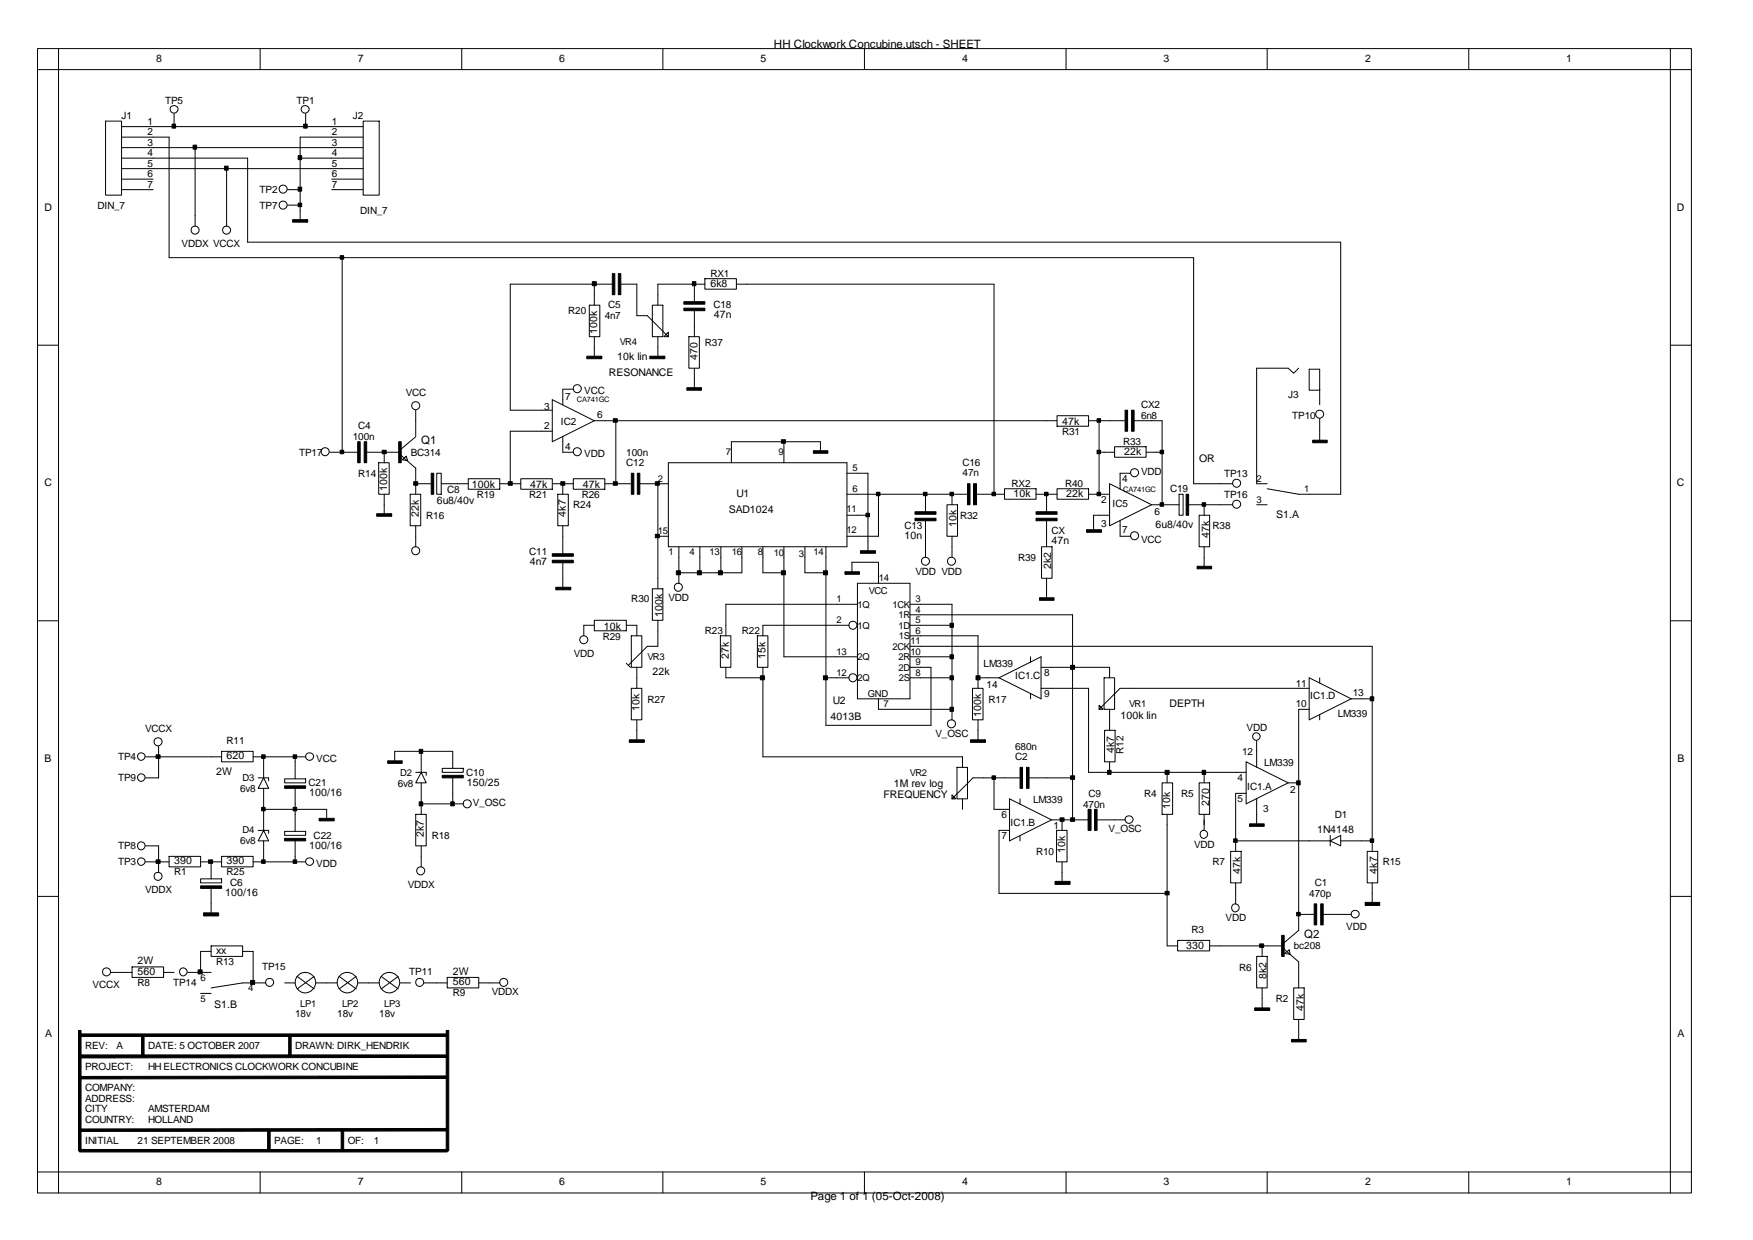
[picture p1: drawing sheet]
<svg xmlns="http://www.w3.org/2000/svg" width="297mm" height="210mm" viewBox="0 0 297 210" stroke-linecap="round" stroke-linejoin="round" font-family="sans-serif">
<g fill="none" stroke="#000" stroke-width=".17">
<path d="M6.3 8.2h280v193.7h-280zM9.9 11.8h272.8v186.6h-272.8zM9.9 8.2v3.6h-3.6M29.5 19.2v2.2M44 8.2v3.6M51.7 19.2v2.2M78.1 8.2v3.6M112.2 8.2v3.6M146.3 8.2v3.6M180.4 8.2v3.6M214.5 8.2v3.6M248.6 8.2v3.6"/>
<path d="M282.7 8.2v3.6h3.6M17.9 20.5h2.7v12.5h-2.7zM20.6 26.8h21.3v14.2h185v42.7h-7.1l-5.3-1M20.6 25h40.9M20.6 28.5h40.9M20.6 23.2h8v20.4h173.4v38.3h6.6M20.6 21.4h40.9M20.6 32.1h5.3M20.6 30.3h5.3M33 25v13.3M38.4 28.5v9.8M48.7 32.1h2.1"/>
<path d="M48.7 34.7h2.1M50.8 26.8h10.7M56.1 32.1h5.4M56.1 30.3h5.4M61.5 20.5h2.7v12.5h-2.7zM61.5 23.2h-10.7v14.2M6.3 58.4h3.6M57.9 43.6v33M99.7 51.7h1.8v5.3h-1.8zM100.6 48.1v3.6M100.6 57v3.6M103.6 48.1h-17.2v21.3h7.1"/>
<path d="M105.2 48.1h2.6v5.3h1.8l3.5 3.6h-.7l.7-.8v.8M110.4 51.7h1.8v5.3h-1.8zM111.3 57v3.6M116.6 57h1.8v5.3h-1.8zM117.5 48.1v3M117.5 52.6v4.4M119.3 47.2h5.3v1.8h-5.3zM119.3 48.1h-8v3.6M124.6 48.1h43.6v35.6M282.7 58.4h3.6M55.8 76.6h4.7M62.1 76.6h5.6"/>
<path d="M64.1 78.3h1.8v5.4h-1.8zM65 76.6v1.7M67.6 76.9l2.8 2.4M68.1 77.8l.6-.6 .3 .8zM70.4 73.9l-2.8 2.3M70.4 69.4v4.4M70.4 79.2v4.5M93.5 73h-7.1v8.9M93.5 67.7l7.1 3.5-7.1 3.6zM95.2 73.8v2.8h1.8M97 65.9h-1.8v2.6M100.6 71.2h78.3"/>
<path d="M104.2 71.2v10.7M113.1 78.3h30.2v14.3h-30.2zM117.5 62.3v3.6M132.7 74.8v3.5M138.9 76.6v-1.8h-15.1v3.5M178.9 70.4h5.3v1.8h-5.3zM184.2 71.2h6.1M186 71.2v12.5M186 76.6h2.6M188.6 75.6h5.4v1.8h-5.4zM191.9 71.2h4.8v14.2M194 76.6h2.7"/>
<path d="M219.8 62.3l-.9 .9-.9-.9h-5.3v19.6h1.8M221.6 62.5h1.8v3.6h-1.8zM223.4 65.9v2.6M223.4 70.9v3.9M65 83.7v3.5M69.4 83.7h1.8v5.3h-1.8zM70.4 81.9h2.8M70.4 89v3.6M73.9 80.1h.8v3.6h-.8zM74.7 81.9h4.5M79.2 81h5.4v1.8h-5.4zM84.6 81.9h3.5"/>
<path d="M88.1 81h5.4v1.8h-5.4zM93.5 81.9h3.5M94.4 83.7h1.8v5.3h-1.8zM95.2 81.9v1.8M95.2 89v4.8M95.2 95.3v4.4M97 81h5.4v1.8h-5.4zM102.4 81.9h4.4M108.3 81.9h4.8M110.4 99.7h1.8v5.3h-1.8zM111.3 90.8h1.8M111.3 81.9v17.8"/>
<path d="M114.9 92.6v6.1M118.4 92.6v4.4M122 92.6v4.4M125.6 92.6v4.4h-10.7M129.1 92.6v4.4h3.6M132.7 92.6v18.6h12.4M136.2 92.6v4.4h3.6M139.8 92.6v30.2h17.8v-9.8h-3.6M143.3 87.2h3.6M143.3 80.1h3.6v13.3M143.3 83.7h20.4M144.2 97v-1.8h4.5v3.5"/>
<path d="M145.1 98.7h8.9v19.6h-8.9zM148.7 83.7v7.1h-5.4M156.6 83.7v2.9M156.6 88.2v6.1M160.3 85.4h1.8v5.4h-1.8zM161.1 83.7v1.7M161.1 90.8v3.5M165.2 83.7h4.8M170 82.7h5.3v1.8h-5.3zM175.3 83.7h3.6M176.3 92.6h1.8v5.3h-1.8zM177.1 83.7v2.9"/>
<path d="M177.1 88.2v4.4M177.1 97.9v3.5M178.9 82.7h5.3v1.8h-5.3zM184.2 83.7h3.6M187.8 87.2h-2.7v2.6M187.8 81.9l7.1 3.5-7.1 3.6zM189.6 88.2v2.6h1.7M191.3 80.1h-1.7v2.7M194.9 85.4h4.7M199.6 83.7h.6v3.5h-.6zM200.9 85.4h7.7M202.9 87.2h1.8v5.4h-1.8z"/>
<path d="M203.8 85.4v1.8M203.8 92.6v3.5M212.7 85.4h1.8M6.3 105.1h3.6M100.6 105h5.4v1.8h-5.4zM100.6 105.8h-1.8v1.8M106 105.8h1.8v1.8M106 112.3l.7 .7M106.8 107.6h1.8v5.4h-1.8zM106.8 116.5h1.8v5.3h-1.8zM107.8 113v3.5M111.3 105v4.4h-1.7l-3.3 3.2"/>
<path d="M121.9 107.6h1.8v5.4h-1.8zM122.9 113v1.7h6.2M128.2 107.6h1.8v5.4h-1.8zM129.1 113v15.1h33.8v1.8M139.8 114.7h3.9M143.7 105.8h-14.6v1.8M145.1 102.3h-22.2v5.3M148.7 118.3v1.8h12.4M154 111.2h7.1M154 102.3h7.1v19.5M154 105.8h7.1M154 114.7h7.1"/>
<path d="M154 109.4h78.2v34.7M154 107.6h11.5v8.9M154 104.1h27.5v34.7M164.6 116.5h1.8v5.3h-1.8zM165.5 114.7h3.6M169.1 114.7l7.1-3.5v7.1zM174.4 111.2v.9M174.4 117.4v.9M176.2 113h11.6v1.7M176.2 116.5h8v14.2h26.7M186.9 114.7h1.7v5.4h-1.7zM221.6 116.5h-32l-3.6 3.6h.7l-.7-.7v.7"/>
<path d="M221.6 114.7l7.1 3.6-7.1 3.5zM223.4 114.7v.9M228.7 118.3h3.5M282.7 105.1h3.6M24.6 128.1h12.9M26.8 126.3v5.4h-2.2M37.5 127.2h5.3v1.8h-5.3zM42.8 128.1h8.9M43.7 131.7h1.8v.5M44.6 131.7l.9 1.7h-1.8zM44.6 137h10.7v1.8M44.6 128.1v3.6"/>
<path d="M44.6 133.4v7.2M48.2 131.8h3.5v.7h-3.5zM50 128.1v3.7M50 133.2v7.5M66.8 129v-1.8h9.8v2.9M70.4 137.9h1.7v5.3h-1.7zM70.4 130.7h1.7v.5M71.3 130.7l.8 1.8h-1.7zM71.3 136.1h7.1M71.3 127.2v3.5M71.3 132.5v5.4M74.8 130.1h3.6v.6h-3.6z"/>
<path d="M76.6 131.4v4.7M107.8 121.8v3.6M162 129.9h1.7v5.3h-1.7zM162.9 135.2v1.8M165.5 121.8v3.6M168.2 131.7v5.3h2.7M170.9 135.2l7.1 3.6-7.1 3.5zM172.6 131.7h-7.9l-3.6 3.5h.7l-.7-.7v.7M172.6 135.2v1M174.1 131.7h7.4M178 138.8h6.1M179.7 138.8v1.8"/>
<path d="M185.7 138.8h4.7M186.9 123.6h1.8v5.4h-1.8zM187.8 120.1v3.5M187.8 129v1.7M196.7 132.5h1.8v5.4h-1.8zM197.5 130.7v1.8M197.5 137.9v22.2h1.8M202.9 132.5h1.8v5.4h-1.8zM203.8 130.7v1.8M203.8 137.9v2.7M210.9 134.3h-1.8v9.8M210.9 129l7.1 3.5-7.1 3.6z"/>
<path d="M212.7 125.4v4.5M212.7 135.2v4.4M218 132.5h1.8M221.6 120.1h-1.8v37.4l-2.7 2.3M223.4 120.9v.9M6.3 151.7h3.6M24.6 145.9h4M24.6 143.2h2.2v4.5M28.6 145h5.4v1.7h-5.4zM34 148.8h3.5v.7h-3.5zM34 145.9h3.5M35.7 145.9v2.9"/>
<path d="M35.7 150.1v4.7M37.5 145h5.3v1.7h-5.3zM42.8 145.9h8.9M43.7 140.6h1.8v.5M44.6 140.6l.9 1.7h-1.8zM44.6 142.3v3.6M48.2 140.7h3.5v.7h-3.5zM50 142.1v3.8M71.3 143.2v3.5M170.9 140.6h-1.8v10.6h28.4M172.6 141.5v.8M178.8 140.6h1.8v5.3h-1.8z"/>
<path d="M179.7 145.9v3.6M199.3 159.2h5.4v1.8h-5.4zM208.3 144.1h1.8v5.4h-1.8zM209.1 149.5v3.5M209.1 142.3h16M219.8 154.8h2.5M223.9 154.8h4.8M225.1 142.3l1.8-.9v1.8zM225.1 141.4v1.8M226.9 142.3h5.3M231.4 144.1h1.8v5.4h-1.8zM232.2 149.5v3.5"/>
<path d="M282.7 151.7h3.6M18.8 164.6h3.6M22.4 163.7h5.3v1.8h-5.3zM27.7 164.6h1.8M31.7 164.6h4M34 168.2h1.7M35.7 160.1h5.4v1.8h-5.4zM35.7 161.1h-1.7v3.5M41.1 161.1h1.7v5.3M45 166.4h-3.9l-5.4 .8M48.2 166.4h1.8M50.3 165.3l2.9 2.1"/>
<path d="M53.2 165.3l-2.9 2.1M53.5 166.4h3.6M57.4 165.3l2.9 2.1M60.3 165.3l-2.9 2.1M60.6 166.4h3.6M64.5 165.3l2.9 2.1M67.4 165.3l-2.9 2.1M67.7 166.4h1.8M71.8 166.4h3.9M75.7 165.5h5.3v1.7h-5.3zM81 166.4h3.6M204.7 160.1h12.5"/>
<path d="M212.7 161.9h1.8v5.3h-1.8zM213.6 160.1v1.8M213.6 167.2v3.6M217.1 160.5l2.7 2.3v4.4M217.4 161.4l.8-.6 .2 .8zM218.9 167.2h1.8v5.4h-1.8zM219.8 172.6v3.5M6.3 198.4h3.6v3.5M44 198.4v3.5M78.1 198.4v3.5M112.2 198.4v3.5M146.3 198.4v3.5"/>
<path d="M180.4 198.4v3.5M214.5 198.4v3.5M248.6 198.4v3.5M286.3 198.4h-3.6v3.5"/>
<circle cx="29.5" cy="18.5" r=".66"/>
<circle cx="51.7" cy="18.5" r=".66"/>
<circle cx="33" cy="39" r=".68"/>
<circle cx="38.3" cy="39" r=".68"/>
<circle cx="47.9" cy="32" r=".68"/>
<circle cx="47.9" cy="34.7" r=".68"/>
<circle cx="55" cy="76.5" r=".68"/>
<circle cx="70.4" cy="68.7" r=".68"/>
<circle cx="97.7" cy="76.5" r=".68"/>
<circle cx="97.7" cy="65.8" r=".68"/>
<circle cx="223.3" cy="70.1" r=".68"/>
<circle cx="70.4" cy="93.2" r=".68"/>
<circle cx="114.8" cy="99.4" r=".68"/>
<circle cx="156.6" cy="95" r=".68"/>
<circle cx="161" cy="95" r=".68"/>
<circle cx="192" cy="90.7" r=".68"/>
<circle cx="192" cy="80" r=".68"/>
<circle cx="209.3" cy="81.8" r=".68"/>
<circle cx="209.3" cy="85.4" r=".68"/>
<circle cx="98.8" cy="108.3" r=".68"/>
<circle cx="144.4" cy="105.8" r=".68"/>
<circle cx="144.4" cy="114.7" r=".68"/>
<circle cx="23.9" cy="131.6" r=".64"/>
<circle cx="23.9" cy="128.1" r=".64"/>
<circle cx="26.7" cy="125.6" r=".68"/>
<circle cx="52.4" cy="128.1" r=".66"/>
<circle cx="79.1" cy="136.1" r=".68"/>
<circle cx="161" cy="122.5" r=".68"/>
<circle cx="191.1" cy="138.7" r=".66"/>
<circle cx="212.6" cy="124.7" r=".64"/>
<circle cx="23.9" cy="143.2" r=".66"/>
<circle cx="23.9" cy="145.8" r=".64"/>
<circle cx="26.7" cy="148.3" r=".68"/>
<circle cx="52.4" cy="145.9" r=".66"/>
<circle cx="71.2" cy="147.4" r=".68"/>
<circle cx="203.7" cy="141.2" r=".66"/>
<circle cx="209.1" cy="153.7" r=".66"/>
<circle cx="229.4" cy="154.7" r=".66"/>
<circle cx="18" cy="164.5" r=".68"/>
<circle cx="31" cy="164.5" r=".66"/>
<circle cx="45.6" cy="166.3" r=".68"/>
<circle cx="51.7" cy="166.3" r="1.72"/>
<circle cx="58.8" cy="166.3" r="1.72"/>
<circle cx="65.9" cy="166.3" r="1.72"/>
<circle cx="71" cy="166.3" r=".68"/>
<circle cx="85.3" cy="166.3" r=".68"/>
</g>
<g fill="#000" stroke="#000" stroke-width=".17">
<path d="M29.1 21h.6v.7h-.6z" fill-rule="evenodd"/>
<path d="M32.7 24.6h.6v.6h-.6z" fill-rule="evenodd"/>
<path d="M38 28.1h.6v.7h-.6z" fill-rule="evenodd"/>
<path d="M49.5 37.2h2.4v.4h-2.4z" fill-rule="evenodd"/>
<path d="M50.5 34.4h.6v.6h-.6z" fill-rule="evenodd"/>
<path d="M50.5 31.7h.6v.7h-.6z" fill-rule="evenodd"/>
<path d="M50.5 26.3h.6v.7h-.6z" fill-rule="evenodd"/>
<path d="M51.4 21h.6v.7h-.6z" fill-rule="evenodd"/>
<path d="M51.9 37.2h.2v.4h-.2z" fill-rule="evenodd"/>
<path d="M57.6 43.3h.6v.6h-.6z" fill-rule="evenodd"/>
<path d="M100.2 47.7h.7v.7h-.7z" fill-rule="evenodd"/>
<path d="M103.6 46.3h.5v3.6h-.5z" fill-rule="evenodd"/>
<path d="M104.6 46.3h.5v3.6h-.5z" fill-rule="evenodd"/>
<path d="M115.7 52.2h3.6v.4h-3.6z" fill-rule="evenodd"/>
<path d="M115.7 51.1h3.6v.4h-3.6z" fill-rule="evenodd"/>
<path d="M117.2 47.7h.6v.7h-.6z" fill-rule="evenodd"/>
<path d="M57.6 76.2h.6v.6h-.6z" fill-rule="evenodd"/>
<path d="M60.5 74.8h.5v3.5h-.5z" fill-rule="evenodd"/>
<path d="M61.6 74.8h.5v3.5h-.5z" fill-rule="evenodd"/>
<path d="M64.7 76.2h.7v.6h-.7z" fill-rule="evenodd"/>
<path d="M67.5 74.8h.4v3.5h-.4z" fill-rule="evenodd"/>
<path d="M99.3 60.3h2.4v.4h-2.4z" fill-rule="evenodd"/>
<path d="M101.7 60.3h.2v.4h-.2z" fill-rule="evenodd"/>
<path d="M103.8 70.9h.7v.6h-.7z" fill-rule="evenodd"/>
<path d="M110 60.3h2.4v.4h-2.4z" fill-rule="evenodd"/>
<path d="M112.4 60.3h.1v.4h-.1z" fill-rule="evenodd"/>
<path d="M116.2 65.6h2.4v.5h-2.4z" fill-rule="evenodd"/>
<path d="M118.6 65.6l.1 .5z" fill-rule="evenodd"/>
<path d="M132.2 74.4h.7v.6h-.7z" fill-rule="evenodd"/>
<path d="M137.7 76.3h.1v.4h-.1z" fill-rule="evenodd"/>
<path d="M137.8 76.3h2.3v.4h-2.3z" fill-rule="evenodd"/>
<path d="M185.7 76.2h.6v.6h-.6z" fill-rule="evenodd"/>
<path d="M185.7 70.9h.6v.6h-.6z" fill-rule="evenodd"/>
<path d="M190.4 69.4h.4v3.6h-.4z" fill-rule="evenodd"/>
<path d="M191.5 69.4h.4v3.6h-.4z" fill-rule="evenodd"/>
<path d="M196.3 76.2h.6v.6h-.6z" fill-rule="evenodd"/>
<path d="M222.2 74.5h.1v.4h-.1z" fill-rule="evenodd"/>
<path d="M222.3 74.5h2.3v.4h-2.3z" fill-rule="evenodd"/>
<path d="M63.8 87h2.3v.4h-2.3z" fill-rule="evenodd"/>
<path d="M66.1 87h.2v.4h-.2z" fill-rule="evenodd"/>
<path d="M70 81.5h.7v.6h-.7z" fill-rule="evenodd"/>
<path d="M73 80.1h.4v3.6h-.4z" fill-rule="evenodd"/>
<path d="M86 81.5h.7v.6h-.7z" fill-rule="evenodd"/>
<path d="M93.5 94.8h3.5v.5h-3.5z" fill-rule="evenodd"/>
<path d="M93.5 93.7h3.5v.5h-3.5z" fill-rule="evenodd"/>
<path d="M94.1 99.4h.1v.4h-.1z" fill-rule="evenodd"/>
<path d="M94.2 99.4h2.4v.4h-2.4z" fill-rule="evenodd"/>
<path d="M94.9 81.5h.7v.6h-.7z" fill-rule="evenodd"/>
<path d="M103.8 81.5h.7v.6h-.7z" fill-rule="evenodd"/>
<path d="M106.8 80.1h.5v3.6h-.5z" fill-rule="evenodd"/>
<path d="M107.9 80.1h.4v3.6h-.4z" fill-rule="evenodd"/>
<path d="M110.9 81.5h.7v.6h-.7z" fill-rule="evenodd"/>
<path d="M110.9 90.4h.7v.6h-.7z" fill-rule="evenodd"/>
<path d="M114.5 96.6h.6v.7h-.6z" fill-rule="evenodd"/>
<path d="M118 96.6h.7v.7h-.7z" fill-rule="evenodd"/>
<path d="M121.6 96.6h.7v.7h-.7z" fill-rule="evenodd"/>
<path d="M132.2 96.6h.7v.7h-.7z" fill-rule="evenodd"/>
<path d="M139.4 96.6h.6v.7h-.6z" fill-rule="evenodd"/>
<path d="M143 96.8h.2v.4h-.2z" fill-rule="evenodd"/>
<path d="M143.2 96.8h2.3v.4h-2.3z" fill-rule="evenodd"/>
<path d="M145.6 93.2h.2v.5h-.2z" fill-rule="evenodd"/>
<path d="M145.8 93.2h2.4v.5h-2.4z" fill-rule="evenodd"/>
<path d="M146.6 86.9h.6v.6h-.6z" fill-rule="evenodd"/>
<path d="M148.3 83.3h.6v.6h-.6z" fill-rule="evenodd"/>
<path d="M154.9 87.7h3.5v.5h-3.5z" fill-rule="evenodd"/>
<path d="M154.9 86.6h3.5v.5h-3.5z" fill-rule="evenodd"/>
<path d="M156.3 83.3h.6v.6h-.6z" fill-rule="evenodd"/>
<path d="M160.8 83.3h.6v.6h-.6z" fill-rule="evenodd"/>
<path d="M163.7 81.9h.5v3.5h-.5z" fill-rule="evenodd"/>
<path d="M164.8 81.9h.5v3.5h-.5z" fill-rule="evenodd"/>
<path d="M167.9 83.3h.6v.6h-.6z" fill-rule="evenodd"/>
<path d="M175.3 87.7h3.6v.5h-3.6z" fill-rule="evenodd"/>
<path d="M175.3 86.6h3.6v.5h-3.6z" fill-rule="evenodd"/>
<path d="M176.8 83.3h.6v.6h-.6z" fill-rule="evenodd"/>
<path d="M183.9 89.7h.2v.4h-.2z" fill-rule="evenodd"/>
<path d="M184.1 89.7h2.3v.4h-2.3z" fill-rule="evenodd"/>
<path d="M185.7 83.3h.6v.6h-.6z" fill-rule="evenodd"/>
<path d="M196.3 85.1h.6v.6h-.6z" fill-rule="evenodd"/>
<path d="M200.7 83.7h.5v3.5h-.5z" fill-rule="evenodd"/>
<path d="M202.6 95.9l.1 .4z" fill-rule="evenodd"/>
<path d="M202.7 95.9h2.4v.4h-2.4z" fill-rule="evenodd"/>
<path d="M203.5 85.1h.5v.6h-.5z" fill-rule="evenodd"/>
<path d="M128.7 114.4h.7v.7h-.7z" fill-rule="evenodd"/>
<path d="M139.4 114.4h.6v.7h-.6z" fill-rule="evenodd"/>
<path d="M160.8 114.4h.6v.7h-.6z" fill-rule="evenodd"/>
<path d="M160.8 105.5h.6v.7h-.6z" fill-rule="evenodd"/>
<path d="M160.8 110.8h.6v.7h-.6z" fill-rule="evenodd"/>
<path d="M165.2 114.4h.7v.7h-.7z" fill-rule="evenodd"/>
<path d="M175.9 101.2l.1 .4z" fill-rule="evenodd"/>
<path d="M176 101.2h2.4v.4h-2.4z" fill-rule="evenodd"/>
<path d="M181.2 112.6h.7v.7h-.7z" fill-rule="evenodd"/>
<path d="M231.9 118h.6v.6h-.6z" fill-rule="evenodd"/>
<path d="M26.4 127.8h.7v.6h-.7z" fill-rule="evenodd"/>
<path d="M44.3 136.7h.6v.6h-.6z" fill-rule="evenodd"/>
<path d="M44.3 127.8h.6v.6h-.6z" fill-rule="evenodd"/>
<path d="M48.2 133h3.5v.4h-3.5z" fill-rule="evenodd"/>
<path d="M49.6 136.7h.6v.6h-.6z" fill-rule="evenodd"/>
<path d="M49.6 127.8h.6v.6h-.6z" fill-rule="evenodd"/>
<path d="M54 138.5h.2v.5h-.2z" fill-rule="evenodd"/>
<path d="M54.2 138.5h2.4v.5h-2.4z" fill-rule="evenodd"/>
<path d="M65.6 128.8h.2v.4h-.2z" fill-rule="evenodd"/>
<path d="M65.8 128.8h2.3v.4h-2.3z" fill-rule="evenodd"/>
<path d="M71 135.7h.5v.7h-.5z" fill-rule="evenodd"/>
<path d="M71 126.8h.5v.7h-.5z" fill-rule="evenodd"/>
<path d="M74.8 131.2h3.6v.5h-3.6z" fill-rule="evenodd"/>
<path d="M76.3 135.7h.6v.7h-.6z" fill-rule="evenodd"/>
<path d="M106.5 125.2h.2v.5h-.2z" fill-rule="evenodd"/>
<path d="M106.7 125.2h2.4v.5h-2.4z" fill-rule="evenodd"/>
<path d="M160.8 119.7h.6v.7h-.6z" fill-rule="evenodd"/>
<path d="M164.3 125.2h2.3v.5h-2.3z" fill-rule="evenodd"/>
<path d="M166.6 125.2h.2v.5h-.2z" fill-rule="evenodd"/>
<path d="M167.9 131.3h.6v.6h-.6z" fill-rule="evenodd"/>
<path d="M172.6 129.9h.5v3.5h-.5z" fill-rule="evenodd"/>
<path d="M173.7 129.9h.5v3.5h-.5z" fill-rule="evenodd"/>
<path d="M179.4 138.4h.7v.6h-.7z" fill-rule="evenodd"/>
<path d="M181.2 131.3h.7v.6h-.7z" fill-rule="evenodd"/>
<path d="M181.2 138.4h.7v.6h-.7z" fill-rule="evenodd"/>
<path d="M187.5 130.4h.5v.7h-.5z" fill-rule="evenodd"/>
<path d="M197.2 130.4h.7v.7h-.7z" fill-rule="evenodd"/>
<path d="M203.5 130.4h.5v.7h-.5z" fill-rule="evenodd"/>
<path d="M211.5 139.5l.1 .4z" fill-rule="evenodd"/>
<path d="M211.6 139.5h2.4v.4h-2.4z" fill-rule="evenodd"/>
<path d="M219.5 132.2h.5v.7h-.5z" fill-rule="evenodd"/>
<path d="M26.4 145.6h.7v.5h-.7z" fill-rule="evenodd"/>
<path d="M34 150h3.5v.4h-3.5z" fill-rule="evenodd"/>
<path d="M34.5 154.5h.1v.5h-.1z" fill-rule="evenodd"/>
<path d="M34.6 154.5h2.4v.5h-2.4z" fill-rule="evenodd"/>
<path d="M35.3 145.6h.7v.5h-.7z" fill-rule="evenodd"/>
<path d="M44.3 145.6h.6v.5h-.6z" fill-rule="evenodd"/>
<path d="M48.2 141.9h3.5v.4h-3.5z" fill-rule="evenodd"/>
<path d="M49.6 145.6h.6v.5h-.6z" fill-rule="evenodd"/>
<path d="M178.6 149.2h.1v.5h-.1z" fill-rule="evenodd"/>
<path d="M178.7 149.2h2.4v.5h-2.4z" fill-rule="evenodd"/>
<path d="M184.1 137h.6v3.6h-.6z" fill-rule="evenodd"/>
<path d="M185.3 137h.4v3.6h-.4z" fill-rule="evenodd"/>
<path d="M197.2 150.9h.7v.6h-.7z" fill-rule="evenodd"/>
<path d="M208.8 142h.6v.6h-.6z" fill-rule="evenodd"/>
<path d="M219.5 154.4h.5v.6h-.5z" fill-rule="evenodd"/>
<path d="M222.4 153h.4v3.6h-.4z" fill-rule="evenodd"/>
<path d="M223.5 153h.4v3.6h-.4z" fill-rule="evenodd"/>
<path d="M231.1 152.8h.1v.5h-.1z" fill-rule="evenodd"/>
<path d="M231.2 152.8h2.3v.5h-2.3z" fill-rule="evenodd"/>
<path d="M231.9 142h.6v.6h-.6z" fill-rule="evenodd"/>
<path d="M13.5 178.6h62.2v.4l-62.2 .1z" fill-rule="evenodd"/>
<path d="M13.5 175h62.2v.4h-62.2z" fill-rule="evenodd"/>
<path d="M24 175.3h.4v3.5h-.4z" fill-rule="evenodd"/>
<path d="M33.5 164.2h.7v.7h-.7z" fill-rule="evenodd"/>
<path d="M42.4 166h.7v.6h-.7z" fill-rule="evenodd"/>
<path d="M48.9 175.3h.4v3.5h-.4z" fill-rule="evenodd"/>
<path d="M212.3 170.6h.2v.4h-.2z" fill-rule="evenodd"/>
<path d="M212.5 170.6h2.4v.4h-2.4z" fill-rule="evenodd"/>
<path d="M213.2 159.8h.7v.6h-.7z" fill-rule="evenodd"/>
<path d="M216.9 158.3h.4v3.6h-.4z" fill-rule="evenodd"/>
<path d="M218.6 176l.1 .4z" fill-rule="evenodd"/>
<path d="M218.7 176h2.4v.4h-2.4z" fill-rule="evenodd"/>
<path d="M13.3 174.4h.4v20.4h-.4z" fill-rule="evenodd"/>
<path d="M13.4 191.1l62.3-.1v.4l-62.3 .1z" fill-rule="evenodd"/>
<path d="M13.5 182.2l62.2-.1v.5h-62.2z" fill-rule="evenodd"/>
<path d="M13.5 194.6h62.2v.4h-62.2z" fill-rule="evenodd"/>
<path d="M45.3 191.3h.4v3.5h-.4z" fill-rule="evenodd"/>
<path d="M57.7 191.3h.5v3.5h-.5z" fill-rule="evenodd"/>
<path d="M75.5 174.4h.4v20.4h-.4z" fill-rule="evenodd"/>
</g>
<g font-size="1.9">
<text x="131" y="8.1">HH Clockwork Concubine.utsch - SHEET</text>
<text x="71.3" y="75.2">Q1</text>
<text x="220.7" y="158.8">Q2</text>
<text x="137.2" y="203.1">Page 1 of 1 (05-Oct-2008)</text>
</g>
<g font-size="1.8">
<text x="26.4" y="10.5">8</text>
<text x="60.5" y="10.5">7</text>
<text x="94.7" y="10.5">6</text>
<text x="128.7" y="10.5">5</text>
<text x="162.8" y="10.5">4</text>
<text x="196.9" y="10.5">3</text>
<text x="231.1" y="10.5">2</text>
<text x="265.1" y="10.5">1</text>
<text x="7.5" y="35.7">D</text>
<text x="283.8" y="35.7">D</text>
<text x="120.2" y="48.5">6k8</text>
<text x="120.8" y="53.9">47n</text>
<text x="101.1" y="56.5" transform="rotate(-90 101.1 56.5)">100k</text>
<text x="103" y="63.7">RESONANCE</text>
<text x="104.5" y="61">10k lin</text>
<text x="118" y="60.9" transform="rotate(-90 118 60.9)">470</text>
<text x="179.7" y="71.9">47k</text>
<text x="190.2" y="77">22k</text>
<text x="7.5" y="82.3">C</text>
<text x="65.5" y="83.2" transform="rotate(-90 65.5 83.2)">100k</text>
<text x="79.8" y="82.6">100k</text>
<text x="89.7" y="82.6">47k</text>
<text x="98.6" y="82.6">47k</text>
<text x="202.9" y="78.2">OR</text>
<text x="283.8" y="82.3">C</text>
<text x="70.9" y="87.5" transform="rotate(-90 70.9 87.5)">22k</text>
<text x="73.9" y="85.3">6u8/40v</text>
<text x="95.8" y="87.5" transform="rotate(-90 95.8 87.5)">4k7</text>
<text x="123.4" y="86.8">SAD1024</text>
<text x="124.6" y="84.1">U1</text>
<text x="161.9" y="89.3" transform="rotate(-90 161.9 89.3)">10k</text>
<text x="171.5" y="84.1">10k</text>
<text x="180.4" y="84.1">22k</text>
<text x="195.6" y="89.4">6u8/40v</text>
<text x="216" y="87.6">S1.A</text>
<text x="89.7" y="95.7">4n7</text>
<text x="153.1" y="91.2">10n</text>
<text x="178" y="92.1">47n</text>
<text x="204.6" y="91" transform="rotate(-90 204.6 91)">47k</text>
<text x="177.9" y="96.4" transform="rotate(-90 177.9 96.4)">2k2</text>
<text x="102.2" y="106.6">10k</text>
<text x="112.1" y="104.5" transform="rotate(-90 112.1 104.5)">100k</text>
<text x="123.4" y="111.5" transform="rotate(-90 123.4 111.5)">27k</text>
<text x="129.5" y="111.5" transform="rotate(-90 129.5 111.5)">15k</text>
<text x="110.4" y="114.3">22k</text>
<text x="141" y="119.1">U2</text>
<text x="198" y="119.6">DEPTH</text>
<text x="108.2" y="120.4" transform="rotate(-90 108.2 120.4)">10k</text>
<text x="140.5" y="121.8">4013B</text>
<text x="166" y="121.4" transform="rotate(-90 166 121.4)">100k</text>
<text x="189.7" y="121.7">100k lin</text>
<text x="7.5" y="129">B</text>
<text x="36.6" y="131.2">2W</text>
<text x="38.4" y="128.5">620</text>
<text x="188.6" y="127.5" transform="rotate(-90 188.6 127.5)">4k7</text>
<text x="283.9" y="129">B</text>
<text x="52.3" y="134.8">100/16</text>
<text x="79" y="133">150/25</text>
<text x="149.5" y="135.1">FREQUENCY</text>
<text x="151.3" y="133.3">1M rev log</text>
<text x="198" y="137" transform="rotate(-90 198 137)">10k</text>
<text x="204.6" y="136.5" transform="rotate(-90 204.6 136.5)">270</text>
<text x="52.3" y="143.7">100/16</text>
<text x="71.7" y="141.7" transform="rotate(-90 71.7 141.7)">2k7</text>
<text x="222.9" y="141">1N4148</text>
<text x="29.5" y="146.3">390</text>
<text x="38.4" y="146.3">390</text>
<text x="180.3" y="144.4" transform="rotate(-90 180.3 144.4)">10k</text>
<text x="210" y="147.9" transform="rotate(-90 210 147.9)">47k</text>
<text x="233.1" y="147.9" transform="rotate(-90 233.1 147.9)">4k7</text>
<text x="38.1" y="151.7">100/16</text>
<text x="36.6" y="161.5">xx</text>
<text x="200.7" y="160.6">330</text>
<text x="23.3" y="165">560</text>
<text x="23.3" y="163.3">2W</text>
<text x="76.6" y="166.8">560</text>
<text x="76.6" y="165">2W</text>
<text x="214.4" y="165.8" transform="rotate(-90 214.4 165.8)">8k2</text>
<text x="36.2" y="170.6">S1.B</text>
<text x="220.6" y="171.1" transform="rotate(-90 220.6 171.1)">47k</text>
<text x="7.6" y="175.6">A</text>
<text x="283.9" y="175.6">A</text>
<text x="26.4" y="200.7">8</text>
<text x="60.5" y="200.7">7</text>
<text x="94.7" y="200.7">6</text>
<text x="128.7" y="200.7">5</text>
<text x="162.8" y="200.7">4</text>
<text x="196.9" y="200.7">3</text>
<text x="231.1" y="200.7">2</text>
<text x="265.1" y="200.7">1</text>
</g>
<g font-size="1.7">
<text x="27.9" y="17.5">TP5</text>
<text x="50.2" y="17.5">TP1</text>
<text x="20.6" y="20.2">J1</text>
<text x="25" y="21.1">1</text>
<text x="25" y="22.9">2</text>
<text x="56.1" y="21.1">1</text>
<text x="56.1" y="22.9">2</text>
<text x="59.7" y="20.2">J2</text>
<text x="25" y="24.7">3</text>
<text x="25" y="26.4">4</text>
<text x="25" y="28.2">5</text>
<text x="25" y="30">6</text>
<text x="56.1" y="24.7">3</text>
<text x="56.1" y="26.4">4</text>
<text x="56.1" y="28.2">5</text>
<text x="56.1" y="30">6</text>
<text x="16.5" y="35.3">DIN_7</text>
<text x="25" y="31.8">7</text>
<text x="43.9" y="32.7">TP2</text>
<text x="43.9" y="35.3">TP7</text>
<text x="56.1" y="31.8">7</text>
<text x="30.7" y="41.8">VDDX VCCX</text>
<text x="61" y="36.3">DIN_7</text>
<text x="120.2" y="46.8">RX1</text>
<text x="96.2" y="53.2">R20</text>
<text x="102.4" y="53.9">4n7</text>
<text x="103" y="52.2">C5</text>
<text x="120.7" y="52.2">C18</text>
<text x="119.3" y="58.5">R37</text>
<text x="68.7" y="67.1">VCC</text>
<text x="92.1" y="69.4">3</text>
<text x="94.9" y="72">IC2</text>
<text x="95.7" y="67.7">7</text>
<text x="98.9" y="66.7">VCC</text>
<text x="101.1" y="70.7">6</text>
<text x="193.1" y="69.1">CX2</text>
<text x="193.1" y="70.9">6n8</text>
<text x="218" y="67.3">J3</text>
<text x="218.7" y="70.9">TP10</text>
<text x="50.6" y="77.1">TP17</text>
<text x="59.7" y="74.4">100n</text>
<text x="60.6" y="72.7">C4</text>
<text x="69.5" y="77.1">BC314</text>
<text x="92.1" y="72.7">2</text>
<text x="95.7" y="76.2">4</text>
<text x="98.9" y="77.4">VDD</text>
<text x="106" y="77.1">100n</text>
<text x="179.7" y="73.6">R31</text>
<text x="190.1" y="75.3">R33</text>
<text x="60.6" y="80.7">R14</text>
<text x="75.7" y="83.4">C8</text>
<text x="106" y="78.9">C12</text>
<text x="162.9" y="78.8">C16</text>
<text x="162.9" y="80.6">47n</text>
<text x="171.2" y="82.4">RX2</text>
<text x="180.3" y="82.4">R40</text>
<text x="189.9" y="81.6">4</text>
<text x="193.1" y="80.4">VDD</text>
<text x="198" y="83.3">C19</text>
<text x="207.2" y="80.7">TP13</text>
<text x="72.1" y="87.8">R16</text>
<text x="80.7" y="84.3">R19</text>
<text x="89.6" y="84.3">R21</text>
<text x="97" y="86">R24</text>
<text x="98.5" y="84.3">R26</text>
<text x="153.1" y="89.5">C13</text>
<text x="162.5" y="87.8">R32</text>
<text x="186.4" y="89.3">3</text>
<text x="186.4" y="85.2">2</text>
<text x="188.3" y="85.9">IC5</text>
<text x="195.4" y="87.1">6</text>
<text x="205.2" y="89.6">R38</text>
<text x="207.2" y="84.3">TP16</text>
<text x="89.6" y="94">C11</text>
<text x="172.3" y="94.9">R39</text>
<text x="178" y="90.4">CX</text>
<text x="189.9" y="90.2">7</text>
<text x="193.1" y="92">VCC</text>
<text x="106.8" y="102">R30</text>
<text x="113.1" y="101.7">VDD</text>
<text x="154.9" y="97.3">VDD VDD</text>
<text x="119.3" y="107.4">R23</text>
<text x="125.6" y="107.4">R22</text>
<text x="97.1" y="111.3">VDD</text>
<text x="102" y="108.3">R29</text>
<text x="166.5" y="112.9">LM339</text>
<text x="109.6" y="119">R27</text>
<text x="167" y="116.4">14</text>
<text x="167.3" y="119">R17</text>
<text x="171.8" y="115">IC1.C</text>
<text x="176.7" y="118">9</text>
<text x="176.7" y="114.5">8</text>
<text x="219.3" y="116.3">11</text>
<text x="219.3" y="119.7">10</text>
<text x="221.7" y="118.4">IC1.D</text>
<text x="228.9" y="117.9">13</text>
<text x="24.6" y="124">VCCX</text>
<text x="38.4" y="126">R11</text>
<text x="158.3" y="124.8">V_OSC</text>
<text x="211" y="123.7">VDD</text>
<text x="226.4" y="121.4">LM339</text>
<text x="20" y="128.7">TP4</text>
<text x="53.5" y="129">VCC</text>
<text x="78.9" y="131.3">C10</text>
<text x="171.8" y="128.7">C2</text>
<text x="171.8" y="126.9">680n</text>
<text x="190.2" y="127.6" transform="rotate(-90 190.2 127.6)">R12</text>
<text x="210.2" y="127.9">12</text>
<text x="214" y="129.7">LM339</text>
<text x="20" y="132.3">TP9</text>
<text x="40.6" y="134">6v8</text>
<text x="52.2" y="133.1">C21</text>
<text x="67.3" y="133.2">6v8</text>
<text x="80" y="136.4">V_OSC</text>
<text x="174.8" y="136">LM339</text>
<text x="183.3" y="136.8">470n</text>
<text x="184.2" y="135">C9</text>
<text x="193.6" y="135">R4</text>
<text x="199.9" y="135">R5</text>
<text x="209.5" y="135.8">5</text>
<text x="209.5" y="132.3">4</text>
<text x="211.1" y="133.7">IC1.A</text>
<text x="213.8" y="137.4">3</text>
<text x="218.4" y="134.2">2</text>
<text x="20" y="143.8">TP8</text>
<text x="40.6" y="142.9">6v8</text>
<text x="53.1" y="142">C22</text>
<text x="73.1" y="142.1">R18</text>
<text x="169.5" y="142">7</text>
<text x="169.5" y="138.5">6</text>
<text x="171" y="139.9">IC1.B</text>
<text x="178.3" y="140.4">1</text>
<text x="187.6" y="140.8">V_OSC</text>
<text x="202.1" y="143.5">VDD</text>
<text x="225.9" y="138.4">D1</text>
<text x="20" y="146.5">TP3</text>
<text x="29.5" y="148.2">R1</text>
<text x="38.4" y="148.2">R25</text>
<text x="53.5" y="146.8">VDD</text>
<text x="175.3" y="144.7">R10</text>
<text x="205.2" y="146.5">R7</text>
<text x="234" y="146.4">R15</text>
<text x="24.6" y="151.2">VDDX</text>
<text x="38.9" y="150">C6</text>
<text x="69" y="150.4">VDDX</text>
<text x="207.4" y="156">VDD</text>
<text x="221.6" y="151.9">470p</text>
<text x="222.5" y="150">C1</text>
<text x="201.7" y="158">R3</text>
<text x="218.9" y="160.7">bc208</text>
<text x="227.8" y="157.5">VDD</text>
<text x="15.7" y="167.2">VCCX</text>
<text x="23.3" y="166.9">R8</text>
<text x="29.3" y="166.9">TP14</text>
<text x="36.6" y="163.3">R13</text>
<text x="44.4" y="164.3">TP15</text>
<text x="69.3" y="165.1">TP11</text>
<text x="209.7" y="164.4">R6</text>
<text x="50" y="172.2">18v</text>
<text x="57.1" y="172.2">18v</text>
<text x="64.2" y="172.2">18v</text>
<text x="76.6" y="168.7">R9</text>
<text x="83.2" y="168.4">VDDX</text>
<text x="215.9" y="169.7">R2</text>
<text x="14.4" y="177.6">REV:</text>
<text x="19.7" y="177.6">A</text>
<text x="25.1" y="177.6">DATE: 5 OCTOBER 2007</text>
<text x="50" y="177.6">DRAWN: DIRK_HENDRIK</text>
<text x="14.4" y="184.8">COMPANY:</text>
<text x="14.4" y="181.2">PROJECT:</text>
<text x="25.1" y="181.2">HH ELECTRONICS CLOCKWORK CONCUBINE</text>
<text x="14.4" y="190.1">COUNTRY:</text>
<text x="14.4" y="188.3">CITY</text>
<text x="14.4" y="186.5">ADDRESS:</text>
<text x="25.1" y="190.1">HOLLAND</text>
<text x="25.1" y="188.3">AMSTERDAM</text>
<text x="14.4" y="193.6">INITIAL</text>
<text x="23.3" y="193.6">21 SEPTEMBER 2008</text>
<text x="46.4" y="193.6">PAGE:</text>
<text x="53.5" y="193.6">1</text>
<text x="58.8" y="193.6">OF:</text>
<text x="63.2" y="193.6">1</text>
</g>
<g font-size="1.6">
<text x="104.9" y="58.4">VR4</text>
<text x="122.9" y="77.1">7</text>
<text x="131.7" y="77.1">9</text>
<text x="111.3" y="81.5">2</text>
<text x="144.3" y="79.8">5</text>
<text x="144.3" y="83.3">6</text>
<text x="212.7" y="81.5">2</text>
<text x="220.7" y="83.3">1</text>
<text x="143.3" y="86.7">11</text>
<text x="212.7" y="85.1">3</text>
<text x="111.3" y="90.4">15</text>
<text x="113.1" y="94">1</text>
<text x="116.7" y="94">4</text>
<text x="120.1" y="94">13</text>
<text x="123.9" y="94">16</text>
<text x="128.3" y="94">8</text>
<text x="131" y="94.2">10</text>
<text x="135.2" y="94.3">3</text>
<text x="137.7" y="94">14</text>
<text x="143.3" y="90.3">12</text>
<text x="141.6" y="102">1</text>
<text x="147.1" y="100.6">VCC</text>
<text x="148.8" y="98.4">14</text>
<text x="154.9" y="102">3</text>
<text x="141.6" y="105.5">2</text>
<text x="145.1" y="102.9">1Q</text>
<text x="145.1" y="106.4">1Q</text>
<text x="151" y="102.9">1CK</text>
<text x="152.1" y="104.7">1R</text>
<text x="152.1" y="106.4">1D</text>
<text x="154.9" y="103.7">4</text>
<text x="154.9" y="105.5">5</text>
<text x="154.9" y="107.3">6</text>
<text x="109.6" y="111.8">VR3</text>
<text x="141.6" y="110.8">13</text>
<text x="145.1" y="111.8">2Q</text>
<text x="151" y="110">2CK</text>
<text x="152.1" y="111.8">2R</text>
<text x="152.1" y="113.6">2D</text>
<text x="152.1" y="108.2">1S</text>
<text x="154.1" y="109.1">11</text>
<text x="154.1" y="110.8">10</text>
<text x="154.9" y="112.6">9</text>
<text x="141.6" y="114.4">12</text>
<text x="145.1" y="115.3">2Q</text>
<text x="146.9" y="118">GND</text>
<text x="149.5" y="119.7">7</text>
<text x="152.1" y="115.3">2S</text>
<text x="154.9" y="114.4">8</text>
<text x="191.1" y="119.7">VR1</text>
<text x="67.7" y="131.3">D2</text>
<text x="154" y="131.3">VR2</text>
<text x="41.1" y="132.2">D3</text>
<text x="41.1" y="141.1">D4</text>
<text x="34" y="166">6</text>
<text x="42" y="167.8">4</text>
<text x="34" y="169.6">5</text>
<text x="50.8" y="170.4">LP1</text>
<text x="57.9" y="170.4">LP2</text>
<text x="65" y="170.4">LP3</text>
</g>
<g font-size="1.3">
<text x="97.6" y="68.1">CA741GC</text>
<text x="190.1" y="83.2">CA741GC</text>
</g>
</svg>
